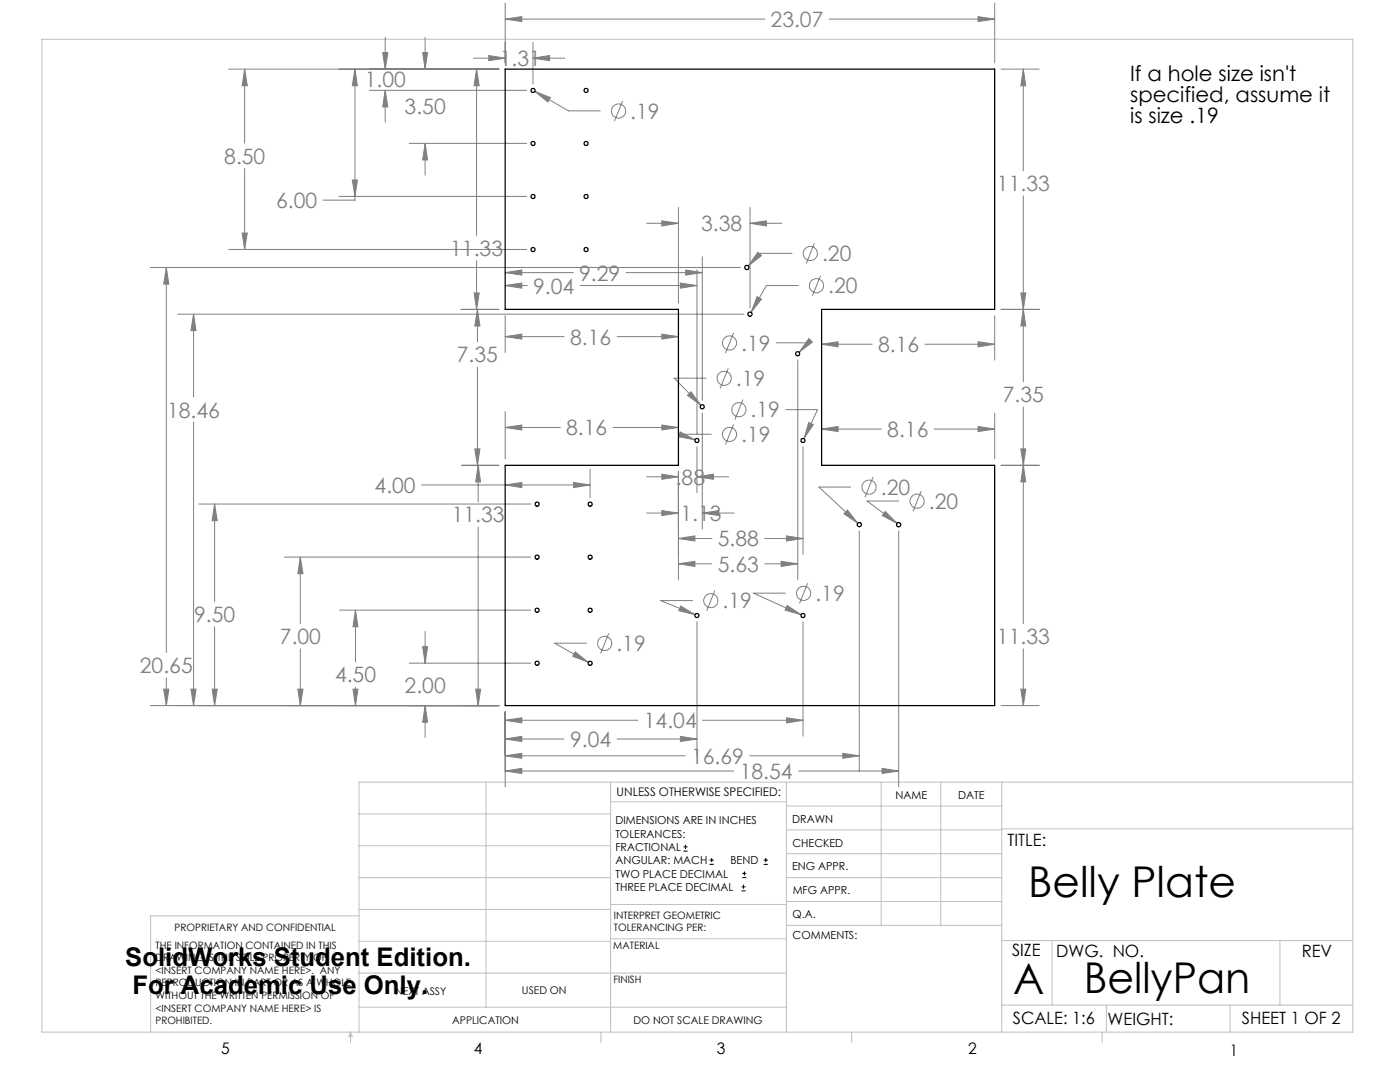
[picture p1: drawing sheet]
<svg xmlns="http://www.w3.org/2000/svg" width="279mm" height="216mm" viewBox="0 0 279 216" stroke-linecap="round" stroke-linejoin="round" font-family="sans-serif">
<g fill="none" stroke="#808080" stroke-width=".2">
<path d="M45.6 13.8h54M48.8 13.8v14.8M48.8 13.8l.6 3.3h-1.1zM70.8 13.8v26.1h-6.3M70.8 13.8l.5 3.3h-1zM73.7 18h31.4M76.4 10.5h1l-.5 3.3zM76.9 7.4v6.4M76.9 18v6.4M76.9 18l.5 3.3h-1zM84.3 10.5h1l-.5 3.3zM84.8 7.4v6.4"/>
<path d="M94.5 11.6h6.3M95.1 13.8v33.2M95.1 13.8l.5 3.3h-1zM97.5 11.1l3.3 .5-3.3 .5zM100.8 3.8l3.3-.5v1zM100.8 .6v11.9M100.8 3.8h51.8M106.4 11.6l3.3-.5v1zM106.4 8.4v8.4M106.4 11.6h6.3M106.8 18.2l6.7 3.9h6.3M106.8 18.2l3.1 1.3-.6 .9z"/>
<path d="M165.5 3.8h33M195.2 3.3l3.3 .5-3.3 .5zM198.5 .6v11.9M199.8 13.8h7.6M204.2 13.8l.5 3.3h-1zM204.2 13.8v20.3M48.8 33.6v16.2M67.7 39.2h37.4M70.3 35.9h1l-.5 3.3zM81.7 28.6h23.4M84.8 28.6l.5 3.3h-1zM84.8 28.6v6.4"/>
<path d="M124.2 20.1l-1.6 4.1M204.2 39.1v37.1M30 53.4h117.8M33.2 53.4l.5 3.3h-1zM33.2 53.4v76.8M45.6 49.8h59.5M48.3 46.5h1.1l-.6 3.3zM94.6 58.5h1l-.5 3.2zM95.1 52v9.7M100.8 57l3.3-.5v1zM100.8 54.4l3.3-.5v1zM100.8 57h4.4"/>
<path d="M100.8 54.4h13.6M115.8 57h23.3M125 54.4h15.2M129 44.6h6.4M132.1 44.1l3.3 .5-3.3 .5zM135.4 41.4v19.1M135.8 56.5l3.3 .5-3.3 .5zM136.8 53.9l3.4 .5-3.4 .5zM139.1 53.8v32.8M140.2 51.2v28.7M149.7 44.6l3.3-.5v1zM149.7 41.4v20"/>
<path d="M149.7 44.6h6.3M151.1 59.2l.9 .5-2.1 2.6zM151.2 50.3l.8 .7-2.7 2.1zM158.1 50.6h-6.4l-2.4 2.5M159.3 57h-6.3l-3.1 5.3M162.5 48.5l-1.6 4.1M163.8 55l-1.7 4M203.7 58.5h1l-.5 3.2zM35.5 62.7h112.9M38.6 62.7v16.5M38.6 62.7l.5 3.3h-1zM91.9 61.7h7.7"/>
<path d="M95.3 61.7v6.5M95.3 73.2v19.7M95.3 61.7l.5 3.4h-1zM100.8 67.2l3.3-.5v1zM100.8 63v7.3M100.8 67.2h11.8M123.2 67.2h12.2M132.1 66.7l3.3 .5-3.3 .5zM137.9 78.2l2 2.7-2.7-2zM140.9 75.5h-6.4l5.4 5.4M145.3 73.5l-1.6 4M146.4 66.4l-1.6 4"/>
<path d="M148.3 79.7l-1.7 4M154.9 68.4h6.4l-1.8 1.9M159.2 71.9v43.8M161.4 67.6l.7 .7-2.6 2zM164 68.7l3.3-.5v1zM164 68.7h10.1M184.6 68.7h13.9M195.2 68.2l3.3 .5-3.3 .5zM198.5 63v8.9M199.8 61.7h7.6M204.2 61.7l.5 3.4h-1zM38.6 84.2v56.6"/>
<path d="M84.1 96.8h33.7M92.1 92.9h7.5M94.8 89.6h1l-.5 3.3zM95.4 92.9l.5 3.3h-1zM95.4 92.9v7.3M100.8 85.3l3.3-.5v1zM100.8 96.8l3.3-.5v1zM100.8 82.1v9.5M100.8 85.3h11M114.5 96.3l3.3 .5-3.3 .5zM117.8 93.6v5.7M122.4 85.3h13"/>
<path d="M129 95.1h6.4M132.1 84.8l3.3 .5-3.3 .5zM132.1 94.6l3.3 .5-3.3 .5zM135.4 94.1v21.6M135.7 86.2l3 1.6-3.3-.7zM139.1 89.1v9.2M139.1 95.1h6.4M139.1 95.1l3.3-.5v1zM140.2 82.4v23.2M142 86.6h-6.4l3.1 1.2M146.4 84.7l-1.6 4M156.8 81.7h6.4l-2.8 5.8"/>
<path d="M160.3 89.1v21.5M161.4 84.3l.9 .4-1.9 2.8zM164 85.6l3.3-.5v1zM164 85.6h11.9M169.8 97.2h-6.4l7.8 7.2M174.2 95.2l-1.6 4M179.4 100h-6.4l6 4.4M183.8 98l-1.6 4M186.4 85.6h12.1M195.2 85.1l3.3 .5-3.3 .5zM198.5 82.4v9.2M199.8 92.9h7.6"/>
<path d="M203.7 89.6h1l-.5 3.3zM204.2 92.9l.5 3.3h-1zM204.2 81.2v43.2M39.7 100.6h66.2M42.8 100.6v19.4M42.8 100.6l.6 3.3h-1.1zM56.8 111.2h49.1M59.9 111.2v13.2M59.9 111.2l.6 3.3h-1.1zM95.4 105.2v35.6M129 102.4h6.4M132.1 101.9l3.3 .5-3.3 .5z"/>
<path d="M135.4 107.5l3.3-.6v1zM135.4 112.5l3.3-.5v1zM135.4 107.5h6.7M135.4 112.5h6.7M138.2 119.8h-6.3l6.8 2.9M140.2 102.4l3.2-.5v1zM140.2 102.4h6.3M142.7 117.8l-1.7 4.1M152.6 107.5h7.7M152.6 112.5h6.6M155.9 112l3.3 .5-3.3 .5zM156.7 118.4h-6.3l9.5 4.3"/>
<path d="M157 106.9l3.3 .6-3.3 .4zM161.2 116.4l-1.6 4M169.1 101.8l2.1 2.6-2.8-1.9zM171.5 105.9v48.1M176.7 102.1l2.3 2.3-2.9-1.5zM179.4 105.9v51.1M32.7 137.5h1l-.5 3.3zM33.2 135.3v5.5M38.1 137.5h1l-.5 3.3zM42.3 137.5h1.1l-.6 3.3zM42.8 125.1v15.7M59.4 137.5h1.1l-.6 3.3z"/>
<path d="M59.9 129.5v11.3M67.8 121.7h38.1M70.4 137.5h1l-.5 3.3zM70.9 121.7l.5 3.4h-1zM70.9 121.7v10.4M70.9 137.1v3.7M81.7 132.3h24.2M84.3 129h1l-.5 3.3zM84.8 126v6.3M94.9 137.5h1l-.5 3.3zM114.8 130.1l2.6 2.1-3.1-1.2zM117.1 128.3h-6.4l6.7 3.9"/>
<path d="M121.5 126.4l-1.6 4M135.9 120.9l2.8 1.8-3.2-.9zM139.1 124.1v26.5M157.1 120.8l2.8 1.9-3.2-1zM160.3 124.1v22.8M203.7 137.5h1l-.5 3.3zM204.2 129.5v11.3M30 140.8h69.6M84.8 140.8l.5 3.3h-1zM84.8 140.8v6.3M100.8 147.5l3.3-.6v1.1zM100.8 143.7l3.3-.5v1.1z"/>
<path d="M100.8 150.8l3.3-.5v1zM100.8 153.8l3.3-.5v1zM100.8 142.1v14.9M100.8 147.5h11.8M100.8 143.7h26.5M100.8 150.8h35.9M100.8 153.8h45.6M123.2 147.5h15.9M135.8 146.9l3.3 .6-3.3 .5zM140.2 143.7h20.1M149.6 150.8h21.9M157 143.2l3.3 .5-3.3 .6z"/>
<path d="M159.3 153.8h20.1M168.2 150.3l3.3 .5-3.3 .5zM176 153.3l3.4 .5-3.4 .5zM199.8 140.8h7.6"/>
<circle cx="123.4" cy="22.2" r="1.41"/>
<circle cx="161.7" cy="50.6" r="1.42"/>
<circle cx="162.9" cy="57" r="1.41"/>
<circle cx="144.5" cy="75.5" r="1.42"/>
<circle cx="145.6" cy="68.4" r="1.42"/>
<circle cx="145.6" cy="86.7" r="1.41"/>
<circle cx="147.5" cy="81.7" r="1.41"/>
<circle cx="173.4" cy="97.2" r="1.4"/>
<circle cx="141.9" cy="119.9" r="1.41"/>
<circle cx="160.4" cy="118.4" r="1.42"/>
<circle cx="183" cy="100" r="1.42"/>
<circle cx="120.7" cy="128.4" r="1.41"/>
</g>
<g fill="none" stroke="#000" stroke-width=".2">
<path d="M136.4 169.8h.8M136.4 169h.8M136.8 168.6v.8M141.6 172.5h.9M141.6 171.6h.9M142 171.2v.8M148 177.8h.8M148 177h.8M148.1 175.1h.8M148.1 174.3h.8M148.4 176.5v.8M148.6 173.9v.8"/>
<path d="M152.4 172.5h.8M152.4 171.6h.8M152.8 171.2v.8"/>
</g>
<g fill="none" stroke="#c0c0c0" stroke-width=".2">
<path d="M8.4 7.8h261.6v198.2h-261.6zM97 156.1v44.9M121.8 156.1v49.9M121.8 160h35.2M157 156.1v49.9M175.9 156.1v28.5M187.7 156.1v28.5M199.9 156.1v49.9M270 156.1h-198.4v49.9M71.6 175.1h50.2M71.6 168.8h50.2M71.6 162.4h50.2"/>
<path d="M157 170.4h42.9M157 165.6h42.9M157 160.8h42.9M157 175.1h42.9M157 179.9h42.9M199.9 165.4h70.1M71.6 194.2h85.4M71.6 187.8h50.2M71.6 181.5h50.2M71.6 182.7h-41.5v23.3M121.8 187.3h35.2M121.8 180.5h35.2"/>
<path d="M157 184.6h42.9M199.9 187.7h70.1M210 187.7v12.9M255.4 187.7v12.9M70 206v2.1M70 206l.3 .8h-.7zM71.6 201h85.4M119.9 206v2.1M170 206v2.1M199.9 200.6h70.1M220 206v2.1M220.8 200.6v5.4"/>
<path d="M245.5 200.6v5.4"/>
</g>
<path d="M132.1 66.7l3.3 .5-3.3 .5zM100.8 67.2l3.3-.5v1zM94.8 89.6h1l-.5 3.3zM95.3 61.7l.5 3.4h-1zM100.8 85.3l3.3-.5v1zM132.1 84.8l3.3 .5-3.3 .5zM95.4 92.9l.5 3.3h-1zM94.9 137.5h1l-.5 3.3zM95.1 13.8l.5 3.3h-1zM94.6 58.5h1l-.5 3.2zM195.2 3.3l3.3 .5-3.3 .5zM100.8 3.8l3.3-.5v1zM203.7 58.5h1l-.5 3.2zM204.2 13.8l.5 3.3h-1zM195.2 68.2l3.3 .5-3.3 .5zM164 68.7l3.3-.5v1zM164 85.6l3.3-.5v1zM195.2 85.1l3.3 .5-3.3 .5zM204.2 61.7l.5 3.4h-1zM203.7 89.6h1l-.5 3.3zM203.7 137.5h1l-.5 3.3zM204.2 92.9l.5 3.3h-1zM106.4 11.6l3.3-.5v1zM97.5 11.1l3.3 .5-3.3 .5zM84.3 10.5h1l-.5 3.3zM84.8 28.6l.5 3.3h-1zM76.9 18l.5 3.3h-1zM76.4 10.5h1l-.5 3.3zM70.3 35.9h1l-.5 3.3zM70.8 13.8l.5 3.3h-1zM48.3 46.5h1.1l-.6 3.3zM48.8 13.8l.6 3.3h-1.1zM84.3 129h1l-.5 3.3zM84.8 140.8l.5 3.3h-1zM70.9 121.7l.5 3.4h-1zM70.4 137.5h1l-.5 3.3zM59.9 111.2l.6 3.3h-1.1zM59.4 137.5h1.1l-.6 3.3zM42.8 100.6l.6 3.3h-1.1zM42.3 137.5h1.1l-.6 3.3zM114.5 96.3l3.3 .5-3.3 .5zM100.8 96.8l3.3-.5v1zM135.8 146.9l3.3 .6-3.3 .5zM100.8 147.5l3.3-.6v1.1zM157 143.2l3.3 .5-3.3 .6zM100.8 143.7l3.3-.5v1.1zM168.2 150.3l3.3 .5-3.3 .5zM100.8 150.8l3.3-.5v1zM176 153.3l3.4 .5-3.4 .5zM100.8 153.8l3.3-.5v1zM135.8 56.5l3.3 .5-3.3 .5zM100.8 57l3.3-.5v1zM139.1 95.1l3.3-.5v1zM132.1 94.6l3.3 .5-3.3 .5zM140.2 102.4l3.2-.5v1zM132.1 101.9l3.3 .5-3.3 .5zM136.8 53.9l3.4 .5-3.4 .5zM100.8 54.4l3.3-.5v1zM157 106.9l3.3 .6-3.3 .4zM135.4 107.5l3.3-.6v1zM155.9 112l3.3 .5-3.3 .5zM135.4 112.5l3.3-.5v1zM149.7 44.6l3.3-.5v1zM132.1 44.1l3.3 .5-3.3 .5zM106.8 18.2l2.5 2.2 .6-.9zM151.2 50.3l-1.9 2.8 2.7-2.1zM161.4 67.6l-1.9 2.7 2.6-2zM151.1 59.2l-1.2 3.1 2.1-2.6zM161.4 84.3l-1 3.2 1.9-2.8zM137.9 78.2l-.7 .7 2.7 2zM135.7 86.2l-.3 .9 3.3 .7zM169.1 101.8l-.7 .7 2.8 1.9zM176.7 102.1l-.6 .8 2.9 1.5zM157.1 120.8l-.4 .9 3.2 1zM135.9 120.9l-.4 .9 3.2 .9zM114.8 130.1l-.5 .9 3.1 1.2zM33.2 53.4l.5 3.3h-1zM32.7 137.5h1l-.5 3.3zM38.6 62.7l.5 3.3h-1zM38.1 137.5h1l-.5 3.3z" fill="#808080"/>
<g fill="none" stroke="#000" stroke-width=".25">
<path d="M100.8 13.8h97.7v47.9h-34.5v31.2h34.5v47.9h-97.7v-47.9h34.6v-31.2h-34.6z"/>
<circle cx="106.4" cy="18" r=".41"/>
<circle cx="117" cy="18" r=".41"/>
<circle cx="106.4" cy="28.6" r=".41"/>
<circle cx="106.4" cy="39.2" r=".41"/>
<circle cx="117" cy="39.2" r=".41"/>
<circle cx="117" cy="28.6" r=".41"/>
<circle cx="106.4" cy="49.8" r=".41"/>
<circle cx="117" cy="49.8" r=".41"/>
<circle cx="149" cy="53.4" r=".42"/>
<circle cx="149.7" cy="62.7" r=".43"/>
<circle cx="159.2" cy="70.6" r=".41"/>
<circle cx="139.1" cy="87.9" r=".41"/>
<circle cx="140.1" cy="81.2" r=".41"/>
<circle cx="160.2" cy="87.9" r=".41"/>
<circle cx="107.2" cy="111.2" r=".41"/>
<circle cx="107.2" cy="100.6" r=".41"/>
<circle cx="117.8" cy="111.2" r=".41"/>
<circle cx="117.8" cy="100.6" r=".41"/>
<circle cx="171.5" cy="104.7" r=".41"/>
<circle cx="179.3" cy="104.7" r=".42"/>
<circle cx="107.2" cy="121.8" r=".41"/>
<circle cx="107.2" cy="132.3" r=".41"/>
<circle cx="117.8" cy="132.3" r=".41"/>
<circle cx="117.8" cy="121.8" r=".41"/>
<circle cx="139.1" cy="122.8" r=".41"/>
<circle cx="160.2" cy="122.8" r=".41"/>
</g>
<g font-size="8.5">
<text x="205.2" y="179">Belly Plate</text>
<text x="202.2" y="198.3">A</text>
<text x="216.3" y="198.1">BellyPan</text>
</g>
<g font-size="5.1">
<text x="25" y="192.8">SolidWorks Student Edition.</text>
<text x="26.4" y="198.4">For Academic Use Only.</text>
</g>
<g font-size="4.2" fill="#808080">
<text x="153.8" y="5.4">23.07</text>
<text x="72.8" y="17.4">1.00</text>
<text x="99.8" y="13.2">1.31</text>
<text x="80.8" y="22.7">3.50</text>
<text x="125.8" y="23.7">.19</text>
<text x="44.8" y="32.7">8.50</text>
<text x="55.1" y="41.5">6.00</text>
<text x="199" y="38.2">11.33</text>
<text x="139.9" y="46.1">3.38</text>
<text x="89.9" y="51.1">11.33</text>
<text x="164.1" y="52.1">.20</text>
<text x="106.4" y="58.6">9.04</text>
<text x="115.6" y="56">9.29</text>
<text x="165.3" y="58.5">.20</text>
<text x="113.8" y="68.7">8.16</text>
<text x="147.9" y="70">.19</text>
<text x="175.2" y="70.3">8.16</text>
<text x="91.2" y="72.3">7.35</text>
<text x="146.9" y="77">.19</text>
<text x="33.3" y="83.3">18.46</text>
<text x="149.8" y="83.3">.19</text>
<text x="200.1" y="80.3">7.35</text>
<text x="113" y="86.9">8.16</text>
<text x="147.9" y="88.2">.19</text>
<text x="177.1" y="87.2">8.16</text>
<text x="74.8" y="98.4">4.00</text>
<text x="134.9" y="96.7">.88</text>
<text x="175.8" y="98.7">.20</text>
<text x="185.4" y="101.5">.20</text>
<text x="90.2" y="104.3">11.33</text>
<text x="135.8" y="104">1.13</text>
<text x="143.2" y="109">5.88</text>
<text x="143.2" y="114.1">5.63</text>
<text x="162.7" y="119.9">.19</text>
<text x="38.8" y="124.1">9.50</text>
<text x="144.2" y="121.4">.19</text>
<text x="55.9" y="128.5">7.00</text>
<text x="123" y="129.9">.19</text>
<text x="199" y="128.5">11.33</text>
<text x="27.9" y="134.3">20.65</text>
<text x="66.9" y="136.2">4.50</text>
<text x="80.8" y="138.3">2.00</text>
<text x="113.8" y="149">9.04</text>
<text x="128.5" y="145.3">14.04</text>
<text x="137.9" y="152.4">16.69</text>
<text x="147.6" y="155.4">18.54</text>
</g>
<g font-size="4.2">
<text x="225.5" y="16.2">If a hole size isn't</text>
<text x="225.5" y="20.3">specified, assume it</text>
<text x="225.5" y="24.5">is size .19</text>
</g>
<g font-size="3.4">
<text x="201.1" y="168.8">TITLE:</text>
<text x="202" y="190.8">SIZE</text>
<text x="210.8" y="190.9">DWG. NO.</text>
<text x="259.8" y="191">REV</text>
<text x="202.1" y="204.4">SCALE: 1:6</text>
<text x="221" y="204.5">WEIGHT:</text>
<text x="247.8" y="204.4">SHEET 1 OF 2</text>
</g>
<g font-size="3.2">
<text x="44.2" y="210.4">5</text>
<text x="94.6" y="210.3">4</text>
<text x="143.1" y="210.4">3</text>
<text x="193.2" y="210.3">2</text>
<text x="245.4" y="210.6">1</text>
</g>
<text font-size="2.4" x="123.1" y="158.9">UNLESS OTHERWISE SPECIFIED:</text>
<g font-size="2.2">
<text x="178.7" y="159.4">NAME</text>
<text x="191.2" y="159.4">DATE</text>
<text x="122.8" y="164.5">DIMENSIONS ARE IN INCHES</text>
<text x="122.8" y="167.1">TOLERANCES:</text>
<text x="158.1" y="164.2">DRAWN</text>
<text x="122.8" y="169.8">FRACTIONAL</text>
<text x="122.8" y="172.5">ANGULAR: MACH</text>
<text x="145.8" y="172.5">BEND</text>
<text x="158.1" y="173.7">ENG APPR.</text>
<text x="158.2" y="169.1">CHECKED</text>
<text x="122.8" y="175.1">TWO PLACE DECIMAL</text>
<text x="122.8" y="177.8">THREE PLACE DECIMAL</text>
<text x="158.2" y="178.4">MFG APPR.</text>
<text x="158.2" y="183.2">Q.A.</text>
<text x="158.2" y="187.4">COMMENTS:</text>
</g>
<g font-size="2.1">
<text x="78.8" y="198.5">NEXT ASSY</text>
<text x="104.2" y="198.4">USED ON</text>
<text x="90.2" y="204.3">APPLICATION</text>
<text x="126.4" y="204.3">DO NOT SCALE DRAWING</text>
</g>
<g font-size="2">
<text x="34.8" y="185.7">PROPRIETARY AND CONFIDENTIAL</text>
<text x="122.5" y="183.3">INTERPRET GEOMETRIC</text>
<text x="122.5" y="185.9">TOLERANCING PER:</text>
<text x="31.1" y="189.3">THE INFORMATION CONTAINED IN THIS</text>
<text x="31.1" y="191.8">DRAWING IS THE SOLE PROPERTY OF</text>
<text x="122.4" y="189.4">MATERIAL</text>
<text x="31.1" y="194.3">&lt;INSERT COMPANY NAME HERE&gt;. ANY</text>
<text x="31.1" y="196.8">REPRODUCTION IN PART OR AS A WHOLE</text>
<text x="122.4" y="196.2">FINISH</text>
<text x="31.1" y="199.4">WITHOUT THE WRITTEN PERMISSION OF</text>
<text x="31.1" y="201.9">&lt;INSERT COMPANY NAME HERE&gt; IS</text>
<text x="31.1" y="204.4">PROHIBITED.</text>
</g>
</svg>
